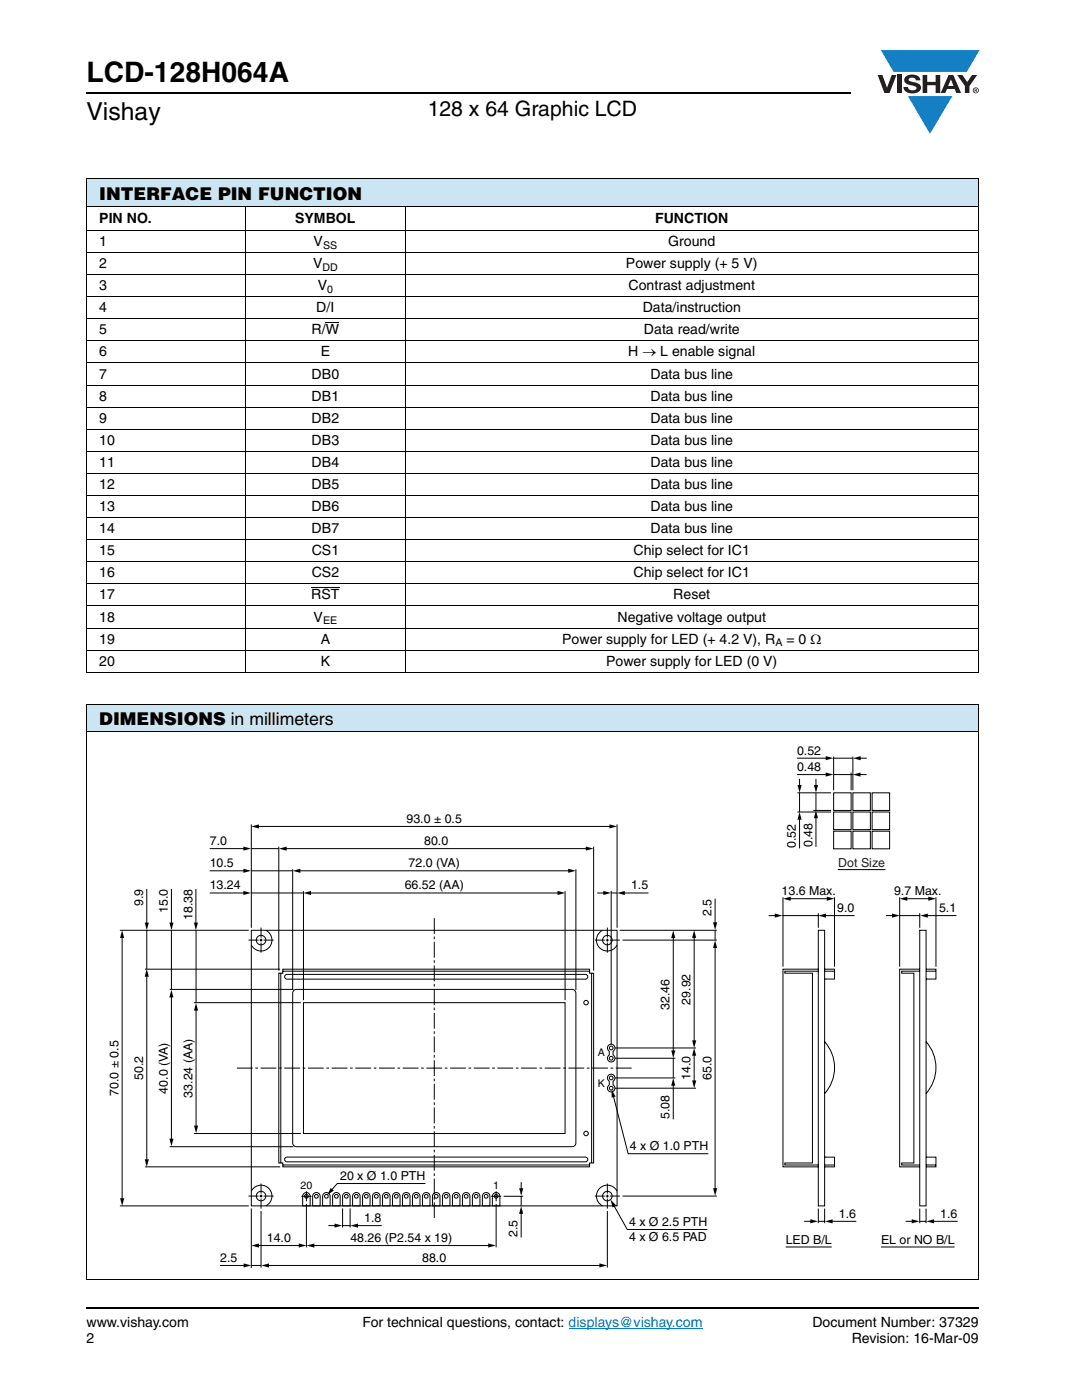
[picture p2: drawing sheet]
<svg xmlns="http://www.w3.org/2000/svg" width="216mm" height="279mm" viewBox="0 0 216 279" stroke-linecap="round" stroke-linejoin="round" font-family="sans-serif">
<g fill="#147fc3">
<path d="M175.8 10h19.7l-2.6 4.4h-3.8h-10.8z"/>
<path d="M181.2 19.2h8.8l-4.4 7.5z"/>
</g>
<g fill="#231f20">
<path d="M175.1 15h1l.9 2.5 .9-2.5h1l-1.4 3.6h-1z"/>
<path d="M179 15h.9v3.6h-.9z"/>
<path d="M180.8 15.3a2.1 2.1 0 0 1 2.7 .3l.1 .4h-.8a.79 .79 0 0 0-.7-.5 .79 .79 0 0 0-.8 .4l.2 .3 1 .2a1.08 1.08 0 0 1 1.3 1.1 1.08 1.08 0 0 1-1.1 1.1 1.73 1.73 0 0 1-2.4-1.2h.9a.96 .96 0 0 0 .8 .6 .96 .96 0 0 0 .9-.4 1.31 1.31 0 0 0-1.2-.6 1.03 1.03 0 0 1-1.1-.6 1.03 1.03 0 0 1 .2-1.1z"/>
<path d="M184.1 15h.9v1.3h1.7v-1.3h.9v3.6h-.9v-1.6h-1.7v1.6h-.9z"/>
<path d="M191 15h1l1 1.4 1-1.4h1l-1.6 2.2v1.4h-.9v-1.4z"/>
<path d="M189.7 15.8l.6 1.4h-1.1zM189.3 15l-1.6 3.6h.9l.4-.8h1.5l.3 .8h1l-1.6-3.6z"/>
<path d="M194.2 18a.5 .5 0 0 1 1 0 .5 .5 0 0 1-1 0zM194.1 18a.6 .6 0 0 0 1.2 0 .6 .6 0 0 0-1.2 0z"/>
<path d="M194.6 17.8h.2v.2h-.2zM194.5 17.7v.7h.1v-.3l.4 .3-.2-.3 .2-.2-.1-.2z"/>
</g>
<path d="M113.5 265.1h26.7" fill="none" stroke="#007ec4" stroke-width=".2"/>
<path d="M17.3 18.6h152.5M17.3 261h178" fill="none" stroke="#000" stroke-width=".36"/>
<path d="M17.3 35.7h178v5.5h-178z" fill="#cce5f3"/>
<path d="M65 64.3h2.7M62.1 117.2h5.7" fill="none" stroke="#000" stroke-width=".2"/>
<path d="M17.3 140.5h178v5.5h-178z" fill="#cce5f3"/>
<g fill="none" stroke="#000" stroke-width=".2">
<path d="M17.2 35.7h178.1M17.3 35.8v98.3M195.3 35.8v98.3M17.2 41.2h178.1M17.2 46h178.1M17.2 50.4h178.1M17.2 54.8h178.1M17.2 59.2h178.1M49 41.1v93.2M80.8 41.1v93.2M17.2 63.6h178.1M17.2 68h178.1"/>
<path d="M17.2 72.4h178.1M17.2 76.8h178.1M17.2 81.2h178.1M17.2 85.7h178.1M17.2 90.1h178.1M17.2 94.5h178.1M17.2 98.9h178.1M17.2 103.3h178.1M17.2 107.7h178.1M17.2 112.1h178.1M17.2 116.5h178.1M17.2 120.9h178.1"/>
<path d="M17.2 125.3h178.1M17.2 129.8h178.1M17.2 134.2h178.1M17.2 140.5h178.1M17.2 146h178.1M17.3 140.6v114.6M195.3 140.6v114.6M17.2 255.3h178.1"/>
</g>
<path d="M21.5 148.5h169.6v104.5h-169.6z" fill="#fff"/>
<g fill="none" stroke="#000" stroke-width=".2">
<path d="M159 151.3h6M159 154.6h6M159.1 158.2h6.7M159.5 155.4v1.5M159.5 158.2v3.9M162.8 155.4v1.5M162.8 158.2v3.5M166.3 158.2h3.5v3.5h-3.5zM166.3 151v6.7M166.3 151.3h3.9M166.3 154.6h3.9M169.8 154.2v3.5"/>
<path d="M170.2 158.2h3.5v3.5h-3.5zM170.2 151v6.7M171.4 154.6h1.5M171.5 151.3h1.5M174 158.2h3.5v3.5h-3.5zM29.3 177.4v7M34.2 177.4v7M39.1 177.4v7M41.8 173.8h7M41.8 178.2h7M41.8 169.4h7M50.1 164.5v20.7"/>
<path d="M50.1 173.8h8.3M50.1 178.2h10.5M50.1 169.4h5.5M51.4 164.9h70.5M55.6 169v24.7M56.9 169.4h60.3M58.4 173.5v24.1M59.7 173.8h54M60.6 177.9v21.7M61.8 178.2h49.7M112.8 177.9v21.7M114.9 173.5v24.1"/>
<path d="M118.5 169v24.7M119.2 178.2h1.5M122 177.8v30.6M122 178.2h1.1M123.1 164.5v20.7M124.4 178.2h5M142.7 179.3v5M156.2 179.1v13.8M157.5 179.4h7.8M159.1 162.1h6.7M159.5 163.3v6M162.3 161.7h3.5"/>
<path d="M162.8 163v6M166.3 162.1h3.5v3.5h-3.5zM166.3 165.9h3.5v3.5h-3.5zM166.5 179.1v13.8M167.2 173.5h9.5M170.2 162.1h3.5v3.5h-3.5zM170.2 165.9h3.5v3.5h-3.5zM174 162.1h3.5v3.5h-3.5zM174 165.9h3.5v3.5h-3.5zM179.5 179.1v13.8M180.8 179.4h4.7M186.8 179.1v13.8"/>
<path d="M23.9 185.7h25.7M24.4 186.9v52.5M28.9 193.4h27M29.3 185.7v7.7M29.3 194.6v37M33.9 197.5h24.7M34.2 185.7v11.8M34.2 198.8v28.7M39.1 185.7v14.4M49.6 187.6h2M50.1 185.7h73v55h-73zM51.8 187.6h.6"/>
<path d="M52.1 185.1v2M52.1 187.3v.6M52.1 188.1v2M52.6 187.6h2M53 185.7a2.18 2.18 0 0 1 .6 3.4 2.18 2.18 0 0 1-3.5-.5M56 194.2v37.9M56.4 193.4h61.2v.8h.9v37.9h-.9v.8h-61.2v-.8h-.8v-37.9h.8zM56.4 193.8h61.2M56.9 194.7l.4-.2h59.5a.48 .48 0 0 1 .5 .4 .48 .48 0 0 1-.5 .5h-59.5a.48 .48 0 0 1-.4-.7zM58.6 197.7l.5-.2h55.1a.75 .75 0 0 1 .7 .7v29.9a.75 .75 0 0 1-.7 .7h-55.1a.75 .75 0 0 1-.7-.7v-29.9zM86.7 183.2v3.2M86.7 186.9v.5"/>
<path d="M86.7 188v3.1M86.7 191.6v.6M86.7 192.7v3.1M86.7 196.4v.5M86.7 197.4v3.2M118.1 194.2v37.9M118.7 187.6h2M120.2 185.7a2.18 2.18 0 0 0-.6 3.4 2.18 2.18 0 0 0 3.5-.5M120.9 187.6h.6M121.2 185.1v2M121.2 187.3v.6M121.2 188.1v2"/>
<path d="M121.7 187.6h2M123.7 185.7h19.3M124.2 187.6h18.8M134.3 186.9v23M138.5 186.9v21M142.7 185.7v1.9M142.7 188.9v48.5M153.4 182.7h1.5M156.2 182.7h7.1M163.3 185.7h1.2v55h-1.2zM163.3 193.4h-7.1v39.5h7.1M163.3 193.8h-6.7v.4h5.5v37.9h-5.5v.4h6.7"/>
<path d="M163.3 182.2v3M164.5 182.7h6M164.5 193.4h2v2h-2M164.5 193.8h2M176.8 182.7h1.5M179.5 182.7h4M183.5 185.7h1.3v55h-1.3l.1-55M183.5 193.8h-3.6v.4h2.5v37.9h-2.5v.4h3.7M183.5 193.4h-4v39.5h4.1M183.5 182.2v3M184.8 193.4h2v2h-2M184.8 193.8h2"/>
<path d="M184.9 182.7h6M38.7 200.1h21.3M39.1 201.4v23.5M47.3 213.2h3.1M51 213.2h.5M52 213.2h3.2M55.7 213.2h.5M56.7 213.2h3.2M60.4 213.2h.5M60.6 200.1h52.2v26.1h-52.2zM61.5 213.2h3.1M65.1 213.2h.6"/>
<path d="M66.2 213.2h3.1M69.9 213.2h.5M70.9 213.2h3.2M74.6 213.2h.5M75.6 213.2h3.2M79.3 213.2h.5M80.4 213.2h3.1M84 213.2h.6M85.1 213.2h3.1M86.7 201.1v.5M86.7 202.1v3.2M86.7 205.8v.5"/>
<path d="M86.7 206.9v3.1M86.7 210.5v.6M86.7 211.6v3.1M86.7 215.3v.5M86.7 216.3v3.2M86.7 220v.5M88.8 213.2h.5M89.8 213.2h3.2M93.5 213.2h.5M94.5 213.2h3.2M98.2 213.2h.5M99.3 213.2h3.1"/>
<path d="M102.9 213.2h.6M104 213.2h3.1M107.7 213.2h.5M108.7 213.2h3.2M112.4 213.2h.5M113.4 213.2h3.2M117.1 213.2h.5M118.2 213.2h3.1M121.4 208.6a.75 .75 0 0 1 1.1 .1 .75 .75 0 0 1-.2 1.1v.7a.75 .75 0 0 1 .2 1.2 .75 .75 0 0 1-1.1 0 .75 .75 0 0 1 .2-1.2v-.7a.75 .75 0 0 1-.2-1.2zM121.4 214.6a.75 .75 0 0 1 1.1 .1 .75 .75 0 0 1-.2 1.1v.7a.75 .75 0 0 1 .2 1.2 .75 .75 0 0 1-1.1 0 .75 .75 0 0 1 .2-1.2v-.7a.75 .75 0 0 1-.2-1.2zM121.8 213.2h.6M122.4 218.7l2.9 11.5h16"/>
<path d="M122.7 217.2h16.2M122.7 215.1h12.1M122.7 211.2h12.1M122.7 209.1h16.2M122.9 213.2h3.1M134.3 211.2v3.9M134.3 216.4v7M138.5 210.4v5.5M164.5 207.9a7.7 7.7 0 0 1 0 10.3M184.8 207.9a7.7 7.7 0 0 1 0 10.3M28.9 232.9h27M33.9 228.8h24.7"/>
<path d="M38.7 226.2h21.3M49.6 238.7h2M50.1 237.7a2.18 2.18 0 0 1 3.5-.5 2.18 2.18 0 0 1-.6 3.5M51.8 238.7h.6M52.1 236.2v2M52.1 238.4v.6M52.1 239.2v2M52.6 238.7h2M56.4 232.5h61.2M57 231l59.8-.1a.48 .48 0 0 1 .5 .5 .48 .48 0 0 1-.5 .5h-59.5a.48 .48 0 0 1-.5-.4 .48 .48 0 0 1 .2-.5zM60.1 238.7h2M60.6 238.2a.75 .75 0 0 1 .8-.1 .75 .75 0 0 1 .5 .6v2h-1.5v-2z"/>
<path d="M61.1 237.7v2M62.6 238.2a.75 .75 0 0 1 .8-.1 .75 .75 0 0 1 .5 .6v2h-1.5v-2zM64.6 238.2a.75 .75 0 0 1 .8-.1 .75 .75 0 0 1 .5 .6v2h-1.5v-2zM66.6 238.2a.75 .75 0 0 1 .8-.1 .75 .75 0 0 1 .5 .6v2h-1.5v-2zM68.6 238.2a.75 .75 0 0 1 .8-.1 .75 .75 0 0 1 .5 .6v2h-1.5v-2zM70.6 238.2a.75 .75 0 0 1 .8-.1 .75 .75 0 0 1 .5 .6v2h-1.5v-2zM72.6 238.2a.75 .75 0 0 1 .8-.1 .75 .75 0 0 1 .4 .6v2h-1.5v-2zM74.6 238.2a.75 .75 0 0 1 .8-.1 .75 .75 0 0 1 .4 .6v2h-1.5v-2zM76.6 238.2a.75 .75 0 0 1 .8-.1 .75 .75 0 0 1 .4 .6v2h-1.5v-2zM78.5 238.2a.75 .75 0 0 1 .9-.1 .75 .75 0 0 1 .4 .6v2h-1.5v-2zM80.5 238.2a.75 .75 0 0 1 .9-.1 .75 .75 0 0 1 .4 .6v2h-1.5v-2zM82.5 238.2a.75 .75 0 0 1 .8-.1 .75 .75 0 0 1 .5 .6v2h-1.5v-2z"/>
<path d="M84.5 238.2a.75 .75 0 0 1 .8-.1 .75 .75 0 0 1 .5 .6v2h-1.5v-2zM84.9 236.2h-17.6l-1.2 1.4M86.5 238.2a.75 .75 0 0 1 .8-.1 .75 .75 0 0 1 .5 .6v2h-1.5v-2zM86.7 221v3.2M86.7 224.7v.5M86.7 225.8v3.1M86.7 229.4v.6M86.7 230.5v3.1M86.7 234.2v.5M86.7 235.2v3.2M86.7 238.9v.5M86.7 239.9v3.2"/>
<path d="M88.5 238.2a.75 .75 0 0 1 .8-.1 .75 .75 0 0 1 .5 .6v2h-1.5v-2zM90.5 238.2a.75 .75 0 0 1 .8-.1 .75 .75 0 0 1 .5 .6v2h-1.5v-2zM92.5 238.2a.75 .75 0 0 1 .8-.1 .75 .75 0 0 1 .5 .6v2h-1.5v-2zM94.5 238.2a.75 .75 0 0 1 .8-.1 .75 .75 0 0 1 .5 .6v2h-1.5v-2zM96.5 238.2a.75 .75 0 0 1 .8-.1 .75 .75 0 0 1 .5 .6v2h-1.5v-2zM98 238.7h2M98.5 238.2a.75 .75 0 0 1 .8-.1 .75 .75 0 0 1 .4 .6v2h-1.5v-2zM99 237.7v2M100.5 238.7h3.9M104 235.9v1.5M104 238.7v2M118.7 238.7h2"/>
<path d="M120.9 238.7h.6M121.2 236.2v2M121.2 238.4v.6M121.2 239.2v2M121.7 238.7h2M123.1 237.7a2.18 2.18 0 0 0-3.5-.5 2.18 2.18 0 0 0 .6 3.5M124.2 238.7h18.8M164.5 230.9h2v2h-2M164.5 232.5h2M184.8 230.9h2v2h-2M184.8 232.5h2M23.9 240.7h25.7"/>
<path d="M43.9 252.6h5M50.1 252.6h2M50.1 241.2v11.8M51.4 248.6h8.5M52.1 241.7v11.3M53.4 252.6h66.5M61.1 240.2v8.7M62.4 248.6h35.3M65.5 244.6h1.5M68.4 241.2v3.8M68.4 244.6h1.5M69.9 241.2v3.8"/>
<path d="M71.2 244.6h5M99 240.2v8.7M104 242v5M121.2 241.7v11.3M122.4 240.5l2.8 4.9h16M156.8 248.9h9.2M160.5 243.7h1.5M163.3 243.7h1.2M163.3 241.2v2.9M164.5 241.2v2.9M165.9 243.7h5M175.8 248.9h14.7"/>
<path d="M180.7 243.7h1.5M183.5 243.7h1.3M183.5 241.2v2.9M184.8 241.2v2.9M186.1 243.7h5"/>
<circle cx="52.1" cy="187.6" r=".95"/>
<circle cx="121.2" cy="187.6" r=".95"/>
<circle cx="116.9" cy="200.1" r=".45"/>
<circle cx="122" cy="215.1" r=".37"/>
<circle cx="122" cy="211.2" r=".37"/>
<circle cx="122" cy="217.2" r=".37"/>
<circle cx="122" cy="209.1" r=".37"/>
<circle cx="52.1" cy="238.7" r=".95"/>
<circle cx="61.1" cy="238.7" r=".37"/>
<circle cx="63.1" cy="238.7" r=".37"/>
<circle cx="65.1" cy="238.7" r=".37"/>
<circle cx="67.1" cy="238.7" r=".37"/>
<circle cx="69.1" cy="238.7" r=".37"/>
<circle cx="71.1" cy="238.7" r=".37"/>
<circle cx="73.1" cy="238.7" r=".37"/>
<circle cx="75.1" cy="238.7" r=".37"/>
<circle cx="77.1" cy="238.7" r=".38"/>
<circle cx="79.1" cy="238.7" r=".37"/>
<circle cx="81.1" cy="238.7" r=".37"/>
<circle cx="83.1" cy="238.7" r=".37"/>
<circle cx="85.1" cy="238.7" r=".37"/>
<circle cx="87" cy="238.7" r=".37"/>
<circle cx="89" cy="238.7" r=".37"/>
<circle cx="91" cy="238.7" r=".37"/>
<circle cx="93" cy="238.7" r=".38"/>
<circle cx="95" cy="238.7" r=".38"/>
<circle cx="97" cy="238.7" r=".37"/>
<circle cx="99" cy="238.7" r=".37"/>
<circle cx="116.9" cy="226.2" r=".45"/>
<circle cx="121.2" cy="238.7" r=".95"/>
</g>
<g fill="#000">
<path d="M159.1 156.7h.9l-.5 1.5zM162.4 156.7h.8l-.4 1.5zM164.8 150.9l1.5 .4-1.5 .4zM164.8 154.2l1.5 .4-1.5 .4zM170.2 154.6l1.5-.4v.8zM170.2 151.3l1.5-.4v.8zM48.6 173.4l1.5 .4-1.5 .4zM48.6 177.8l1.5 .4-1.5 .4zM48.6 168.9l1.5 .5-1.5 .4zM50.1 164.9l1.6-.4v.8zM55.7 169.4l1.5-.4v.8zM58.4 173.8l1.5-.4v.8z"/>
<path d="M60.5 178.2l1.6-.4v.8zM111.3 177.8l1.5 .4-1.5 .4zM113.4 173.4l1.5 .4-1.5 .4zM116.9 168.9l1.5 .5-1.5 .4zM120.4 177.8l1.5 .4-1.5 .4zM121.6 164.5l1.5 .4-1.5 .4zM123.1 178.2l1.6-.4v.8zM156.3 179.4l1.5-.4v.8zM159.5 162.1l.4 1.5h-.8zM162.8 161.8l.4 1.5h-.8zM165 178.9l1.5 .5-1.5 .4zM179.5 179.4l1.5-.4v.8z"/>
<path d="M185.2 178.9l1.6 .5-1.6 .4zM24.4 185.7l.4 1.5h-.8zM28.9 184.1h.8l-.4 1.6zM29.3 193.4l.4 1.5h-.8zM33.8 184.1h.8l-.4 1.6zM34.2 197.5l.4 1.6h-.8zM38.7 184.1h.8l-.4 1.6zM134.3 185.7l.4 1.5h-.8zM138.5 185.7l.4 1.5h-.8zM142.3 184.1h.8l-.4 1.5zM142.7 187.7l.4 1.5h-.8zM154.6 182.3l1.5 .4-1.5 .4z"/>
<path d="M163.3 182.7l1.5-.4v.8zM178 182.3l1.5 .4-1.5 .4zM183.6 182.7l1.5-.4v.8zM39.1 200.2l.4 1.5h-.8zM122.1 217.5l.7 1.3-.8 .3zM133.9 209.6h.9l-.5 1.6zM134.3 215.1l.4 1.6h-.8zM138.1 207.6h.8l-.4 1.6zM138.1 215.6h.8l-.4 1.6zM138.5 209.2l.4 1.5h-.8zM24 239.1h.8l-.4 1.6zM28.9 231.4h.8l-.4 1.5z"/>
<path d="M33.8 227.2h.8l-.4 1.6zM38.7 224.6h.8l-.4 1.6zM66 237.1l.6 .5-1.3 .9zM103.6 237.1h.8l-.4 1.6zM142.3 237.1h.8l-.4 1.6zM48.6 252.1l1.5 .4-1.5 .5zM50.1 248.6l1.6-.4v.8zM52.1 252.6l1.6-.5v.9zM59.6 248.2l1.5 .4-1.5 .4zM61.2 248.6l1.5-.4v.8zM66.8 244.2l1.5 .4-1.5 .4zM69.9 244.6l1.5-.4v.8z"/>
<path d="M97.4 248.2l1.5 .4-1.5 .4zM104 240.7l.4 1.5h-.8zM119.6 252.1l1.5 .4-1.5 .5zM121.8 239.4l1.1 1.2-.7 .4zM161.7 243.3l1.5 .4-1.5 .4zM164.6 243.7l1.5-.4v.9zM181.9 243.3l1.6 .4-1.6 .4zM184.8 243.7l1.6-.4v.9z"/>
</g>
<text font-size="5.6" x="17.3" y="16.4">LCD-128H064A</text>
<text font-size="4.9" x="17.3" y="24">Vishay</text>
<text font-size="4.2" x="85.3" y="23.1">128 x 64 Graphic LCD</text>
<g font-size="3.5">
<text x="19.8" y="39.8">INTERFACE PIN FUNCTION</text>
<text x="19.8" y="144.6">DIMENSIONS in millimeters</text>
</g>
<g font-size="2.8">
<text x="19.8" y="44.5">PIN NO.</text>
<text x="58.9" y="44.5">SYMBOL</text>
<text x="130.7" y="44.5">FUNCTION</text>
<text x="19.8" y="49.1">1</text>
<text x="19.8" y="53.5">2</text>
<text x="62.5" y="53.5">V</text>
<text x="62.6" y="49.1">V</text>
<text x="124.9" y="53.5">Power supply (+ 5 V)</text>
<text x="133.3" y="49.1">Ground</text>
<text x="19.8" y="57.9">3</text>
<text x="63.4" y="57.9">V</text>
<text x="125.4" y="57.9">Contrast adjustment</text>
<text x="19.8" y="62.3">4</text>
<text x="63.1" y="62.3">D/I</text>
<text x="128.2" y="62.3">Data/instruction</text>
<text x="19.8" y="66.7">5</text>
<text x="19.8" y="71.1">6</text>
<text x="62.2" y="66.7">R/W</text>
<text x="64" y="71.1">E</text>
<text x="125.3" y="71.1">H → L enable signal</text>
<text x="128.5" y="66.7">Data read/write</text>
<text x="19.8" y="75.5">7</text>
<text x="62.2" y="75.5">DB0</text>
<text x="129.8" y="75.5">Data bus line</text>
<text x="19.8" y="79.9">8</text>
<text x="62.2" y="79.9">DB1</text>
<text x="129.8" y="79.9">Data bus line</text>
<text x="19.8" y="84.4">9</text>
<text x="19.8" y="88.8">10</text>
<text x="62.2" y="88.8">DB3</text>
<text x="62.2" y="84.4">DB2</text>
<text x="129.8" y="84.4">Data bus line</text>
<text x="129.8" y="88.8">Data bus line</text>
<text x="19.8" y="93.2">11</text>
<text x="62.2" y="93.2">DB4</text>
<text x="129.8" y="93.2">Data bus line</text>
<text x="19.8" y="97.6">12</text>
<text x="62.2" y="97.6">DB5</text>
<text x="129.8" y="97.6">Data bus line</text>
<text x="19.8" y="102">13</text>
<text x="19.8" y="106.4">14</text>
<text x="62.2" y="102">DB6</text>
<text x="62.2" y="106.4">DB7</text>
<text x="129.8" y="102">Data bus line</text>
<text x="129.8" y="106.4">Data bus line</text>
<text x="19.8" y="110.8">15</text>
<text x="62.2" y="110.8">CS1</text>
<text x="126.4" y="110.8">Chip select for IC1</text>
<text x="19.8" y="115.2">16</text>
<text x="19.8" y="119.6">17</text>
<text x="62.1" y="119.6">RST</text>
<text x="62.2" y="115.2">CS2</text>
<text x="126.4" y="115.2">Chip select for IC1</text>
<text x="134.3" y="119.6">Reset</text>
<text x="19.8" y="124.1">18</text>
<text x="62.6" y="124.1">V</text>
<text x="123.2" y="124.1">Negative voltage output</text>
<text x="19.8" y="128.5">19</text>
<text x="64" y="128.5">A</text>
<text x="112.2" y="128.5">Power supply for LED (+ 4.2 V), R</text>
<text x="156.9" y="128.5">= 0 Ω</text>
<text x="19.8" y="132.9">20</text>
<text x="64" y="132.9">K</text>
<text x="120.9" y="132.9">Power supply for LED (0 V)</text>
<text x="17.3" y="264.9">www.vishay.com</text>
<text x="17.3" y="268.1">2</text>
<text x="72.3" y="264.9">For technical questions, contact: displays@vishay.com</text>
<text x="162.1" y="264.9">Document Number: 37329</text>
<text x="169.9" y="268.1">Revision: 16-Mar-09</text>
</g>
<g font-size="2.5">
<text x="159" y="150.6">0.52</text>
<text x="159" y="153.9">0.48</text>
<text x="81.1" y="164.2">93.0 ± 0.5</text>
<text x="41.8" y="173.1">10.5</text>
<text x="41.9" y="168.6">7.0</text>
<text x="81.5" y="173.1">72.0 (VA)</text>
<text x="84.6" y="168.6">80.0</text>
<text x="158.8" y="169.3" transform="rotate(-90 158.8 169.3)">0.52</text>
<text x="162.1" y="169" transform="rotate(-90 162.1 169)">0.48</text>
<text x="41.8" y="177.5">13.24</text>
<text x="80.8" y="177.5">66.52 (AA)</text>
<text x="125.9" y="177.5">1.5</text>
<text x="156" y="178.6">13.6 Max.</text>
<text x="178.4" y="178.6">9.7 Max.</text>
<text x="28.6" y="180.9" transform="rotate(-90 28.6 180.9)">9.9</text>
<text x="33.5" y="182.2" transform="rotate(-90 33.5 182.2)">15.0</text>
<text x="38.4" y="183.6" transform="rotate(-90 38.4 183.6)">18.38</text>
<text x="142" y="182.8" transform="rotate(-90 142 182.8)">2.5</text>
<text x="167" y="182">9.0</text>
<text x="187.4" y="182">5.1</text>
<text x="133.6" y="201.5" transform="rotate(-90 133.6 201.5)">32.46</text>
<text x="137.8" y="200.5" transform="rotate(-90 137.8 200.5)">29.92</text>
<text x="28.6" y="215.5" transform="rotate(-90 28.6 215.5)">50.2</text>
<text x="137.8" y="215.6" transform="rotate(-90 137.8 215.6)">14.0</text>
<text x="142" y="215.6" transform="rotate(-90 142 215.6)">65.0</text>
<text x="23.6" y="218.7" transform="rotate(-90 23.6 218.7)">70.0 ± 0.5</text>
<text x="33.5" y="218.3" transform="rotate(-90 33.5 218.3)">40.0 (VA)</text>
<text x="38.4" y="219.1" transform="rotate(-90 38.4 219.1)">33.24 (AA)</text>
<text x="133.6" y="223.4" transform="rotate(-90 133.6 223.4)">5.08</text>
<text x="125.7" y="229.5">4 x Ø 1.0 PTH</text>
<text x="67.9" y="235.5">20 x Ø 1.0 PTH</text>
<text x="72.7" y="243.8">1.8</text>
<text x="125.5" y="244.7">4 x Ø 2.5 PTH</text>
<text x="167.4" y="243">1.6</text>
<text x="187.6" y="243">1.6</text>
<text x="43.9" y="251.8">2.5</text>
<text x="53.2" y="247.8">14.0</text>
<text x="69.9" y="247.8">48.26 (P2.54 x 19)</text>
<text x="84.2" y="251.8">88.0</text>
<text x="103.3" y="246.9" transform="rotate(-90 103.3 246.9)">2.5</text>
<text x="125.5" y="247.6">4 x Ø 6.5 PAD</text>
<text x="156.8" y="248.2">LED B/L</text>
<text x="175.8" y="248.2">EL or NO B/L</text>
</g>
<text font-size="2.5" fill="#231f20" x="167.3" y="172.9">Dot Size</text>
<g font-size="2.1">
<text x="64.3" y="54">DD</text>
<text x="64.5" y="49.6">SS</text>
<text x="65.3" y="58.4">0</text>
<text x="64.5" y="124.6">EE</text>
<text x="154.7" y="129">A</text>
<text x="119.3" y="210.8">A</text>
<text x="119.3" y="216.8">K</text>
<text x="60" y="237.4">20</text>
<text x="98.4" y="237.4">1</text>
</g>
</svg>
